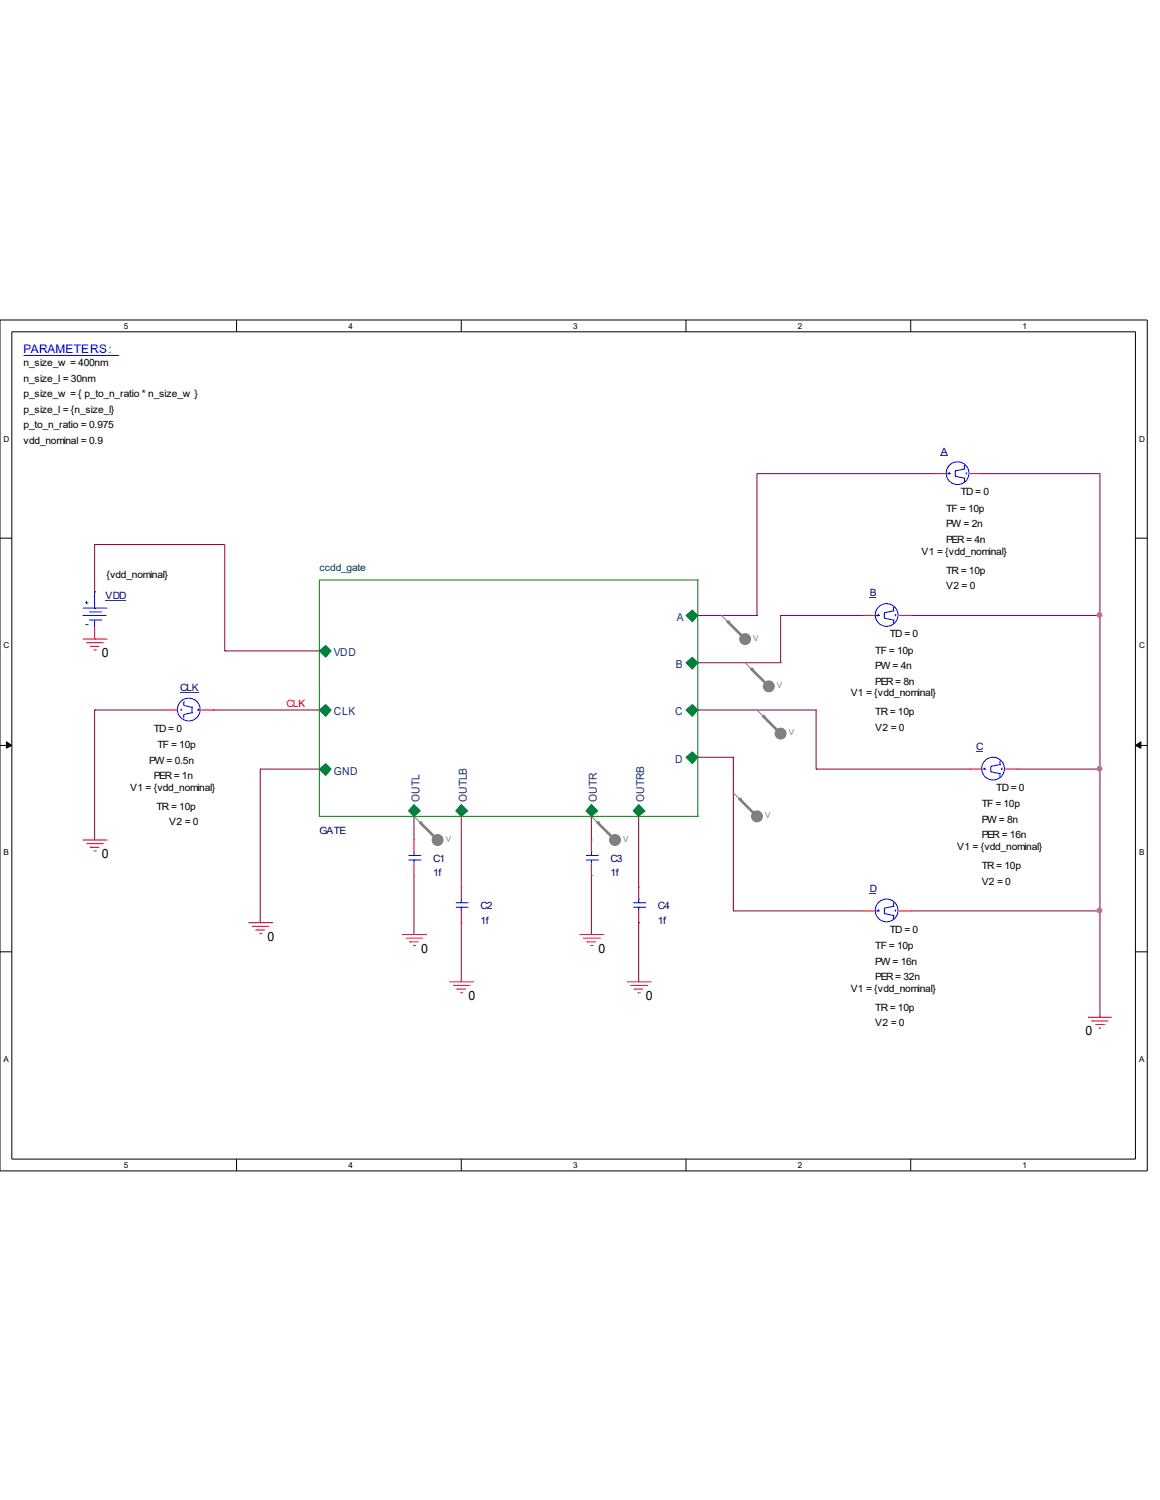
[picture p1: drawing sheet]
<svg xmlns="http://www.w3.org/2000/svg" width="216mm" height="279mm" viewBox="0 0 216 279" stroke-linecap="round" stroke-linejoin="round" font-family="sans-serif">
<path d="M0 59.6h213.5v158.5h-213.5zM2.2 61.8h209.1v154.1h-209.1z" fill="none" stroke="#000" stroke-width=".19"/>
<g fill="#fff">
<path d="M23 59.9h.7v1.7h-.7z" fill-rule="evenodd"/>
<path d="M23 216.2h.7v1.7h-.7z" fill-rule="evenodd"/>
</g>
<path d="M44 59.6v2.2M44 215.9v2.2" fill="none" stroke="#000" stroke-width=".19"/>
<g fill="#fff">
<path d="M64.9 59.9h.6v1.7h-.6z" fill-rule="evenodd"/>
<path d="M64.9 216.2h.6v1.7h-.6z" fill-rule="evenodd"/>
</g>
<path d="M85.9 59.6v2.2M85.9 215.9v2.2" fill="none" stroke="#000" stroke-width=".19"/>
<g fill="#fff">
<path d="M106.7 59.9h.7v1.7h-.7z" fill-rule="evenodd"/>
<path d="M106.7 216.2h.7v1.7h-.7z" fill-rule="evenodd"/>
</g>
<path d="M127.7 59.6v2.2M127.7 215.9v2.2" fill="none" stroke="#000" stroke-width=".19"/>
<g fill="#fff">
<path d="M148.5 59.9h.7v1.7h-.7z" fill-rule="evenodd"/>
<path d="M148.5 216.2h.7v1.7h-.7z" fill-rule="evenodd"/>
</g>
<path d="M169.5 59.6v2.2M169.5 215.9v2.2" fill="none" stroke="#000" stroke-width=".19"/>
<g fill="#fff">
<path d="M190.3 59.9h.7v1.7h-.7z" fill-rule="evenodd"/>
<path d="M190.3 216.2h.7v1.7h-.7z" fill-rule="evenodd"/>
<path d="M.7 80.9h1v1.7h-1z" fill-rule="evenodd"/>
<path d="M212 80.9h1v1.7h-1z" fill-rule="evenodd"/>
<path d="M.7 119.4h1v1.7h-1z" fill-rule="evenodd"/>
<path d="M212 119.4h1v1.7h-1z" fill-rule="evenodd"/>
</g>
<path d="M0 100.2h2.2M211.3 100.2h2.2" fill="none" stroke="#000" stroke-width=".19"/>
<g fill="#fff">
<path d="M.7 158h.8v1.7h-.8z" fill-rule="evenodd"/>
<path d="M212 158h.9v1.7h-.9z" fill-rule="evenodd"/>
</g>
<path d="M0 138.9h2.2M211.3 138.9h2.2" fill="none" stroke="#000" stroke-width=".19"/>
<path d="M1.2 138.2l1 .7-1 .5zM211.3 138.9l1-.7v1.2z" fill="#000" stroke="#000" stroke-width=".19"/>
<g fill="#fff">
<path d="M.7 196.4h.8v1.7h-.8z" fill-rule="evenodd"/>
<path d="M212 196.4h.9v1.7h-.9z" fill-rule="evenodd"/>
</g>
<path d="M0 177.3h2.2M211.3 177.3h2.2" fill="none" stroke="#000" stroke-width=".19"/>
<g fill="none" stroke="#800040" stroke-width=".19">
<path d="M140.9 88.2h.1M140.9 88.2h33M140.9 88.2v26.4M182.7 88.2h.1M182.7 88.2h22v101.3M17.6 101.4h.1M17.6 101.4h24.2v19.8M17.6 101.4v8.8M129.9 114.6h.1M129.9 114.6h11M140.9 114.6h.1M145.3 114.6h.1"/>
<path d="M145.3 114.6h15.4M145.3 114.6v8.8M169.5 114.6h35.2M204.7 114.6h.1M17.6 132.2h.1M17.6 132.2v24.3M17.6 132.2h13.2M39.6 132.2h.1M39.6 132.2h19.8M41.8 121.2h.1M41.8 121.2h17.6M59.4 121.2h.1"/>
<path d="M129.9 123.4h.1M129.9 132.2h.1M129.9 132.2h22M129.9 123.4h15.4M145.3 123.4h.1M151.9 132.2h.1M151.9 132.2v11.1M48.4 143.3h.1M48.4 143.3v28.6M48.4 143.3h11M77 152.1h.1M77 152.1v4.4"/>
<path d="M85.9 152.1h.1M85.9 152.1v13.2M110.1 152.1h.1M110.1 152.1v4.4M118.9 152.1h.1M118.9 152.1v13.2M129.9 141.1h.1M129.9 141.1h6.6M136.5 141.1h.1M136.5 141.1v28.6M151.9 143.3h.1M151.9 143.3h28.6"/>
<path d="M189.3 143.3h15.4M204.7 143.3h.1M48.4 171.9h.1M77 163.1h.1M77 163.1v11M85.9 171.9h.1M85.9 171.9v11M110.1 163.1h.1M110.1 163.1v11M118.9 171.9h.1M118.9 171.9v11M136.5 169.7h.1"/>
<path d="M136.5 169.7h24.2M169.5 169.7h35.2M204.7 169.7h.1M204.7 189.5h.1"/>
</g>
<g fill="#f0f" stroke="#f0f" stroke-width=".19">
<circle cx="204.6" cy="169.6" r=".42"/>
<circle cx="204.6" cy="114.6" r=".42"/>
<circle cx="204.6" cy="143.2" r=".42"/>
</g>
<g fill="none" stroke="#f00" stroke-width=".19">
<path d="M15.4 119h4.4M16.1 119.7h3M19.1 119.7h.1M19.8 119h.1M16.8 120.4h.1M16.8 120.4h1.7M17.4 121.1h.4M17.8 121.1h.1M15.4 156.5h4.4M16.1 157.1h3M16.8 157.8h.1M16.8 157.8h1.7"/>
<path d="M17.4 158.5h.4M17.8 158.5h.1M19.1 157.1h.1M19.8 156.5h.1M46.2 171.9h4.4M46.9 172.6h3.1M47.6 173.2h.1M47.6 173.2h1.7M48.3 173.9h.3M48.6 173.9h.1M50 172.6h.1M50.6 171.9h.1"/>
<path d="M74.8 174.1h4.4M75.5 174.8h3.1M76.2 175.4h.1M76.2 175.4h1.7M76.9 176.1h.3M77.2 176.1h.1M78.6 174.8h.1M79.2 174.1h.1M107.9 174.1h4.4M108.5 174.8h3.1M109.2 175.4h.1M109.2 175.4h1.7"/>
<path d="M109.9 176.1h.3M110.2 176.1h.1M111.6 174.8h.1M112.3 174.1h.1M83.7 182.9h4.4M84.3 183.6h3.1M85 184.2h.1M85 184.2h1.7M85.7 184.9h.3M86 184.9h.1M87.4 183.6h.1M88.1 182.9h.1"/>
<path d="M116.7 182.9h4.4M117.3 183.6h3.1M118 184.2h.1M118 184.2h1.7M118.7 184.9h.3M119 184.9h.1M120.4 183.6h.1M121.1 182.9h.1M202.5 189.5h.1M202.5 189.5h4.4M203.2 190.2h.1M203.2 190.2h3"/>
<path d="M203.9 190.8h1.7M204.6 191.5h.1M204.6 191.5h.3M205.6 190.8h.1"/>
</g>
<circle cx="138.7" cy="119" r="1.02" fill="#808080" stroke="#808080" stroke-width=".19"/>
<path d="M134.3 114.6h.1M134.3 114.6l4.4 4.4" fill="none" stroke="#808080" stroke-width=".19"/>
<path d="M135.5 115.8l3.2 3.2" fill="none" stroke="#808080" stroke-width=".51"/>
<circle cx="135.5" cy="115.8" r=".25" fill="#808080"/>
<circle cx="143.1" cy="127.8" r="1.02" fill="#808080" stroke="#808080" stroke-width=".19"/>
<path d="M138.7 123.4h.1M138.7 123.4l4.4 4.4" fill="none" stroke="#808080" stroke-width=".19"/>
<path d="M139.9 124.6l3.2 3.2" fill="none" stroke="#808080" stroke-width=".51"/>
<circle cx="139.9" cy="124.6" r=".25" fill="#808080"/>
<circle cx="145.3" cy="136.7" r="1.02" fill="#808080" stroke="#808080" stroke-width=".19"/>
<path d="M140.9 132.2h.1M140.9 132.2l4.4 4.5" fill="none" stroke="#808080" stroke-width=".19"/>
<path d="M142.1 133.4l3.2 3.3" fill="none" stroke="#808080" stroke-width=".51"/>
<circle cx="142.1" cy="133.4" r=".25" fill="#808080"/>
<circle cx="140.9" cy="152.1" r="1.02" fill="#808080" stroke="#808080" stroke-width=".19"/>
<path d="M136.5 147.7h.1M136.5 147.7l4.4 4.4" fill="none" stroke="#808080" stroke-width=".19"/>
<path d="M137.7 148.8l3.2 3.3" fill="none" stroke="#808080" stroke-width=".51"/>
<circle cx="137.7" cy="148.8" r=".25" fill="#808080"/>
<circle cx="81.4" cy="156.5" r="1.02" fill="#808080" stroke="#808080" stroke-width=".19"/>
<path d="M77 152.1h.1M77 152.1l4.4 4.4" fill="none" stroke="#808080" stroke-width=".19"/>
<path d="M78.2 153.2l3.2 3.3" fill="none" stroke="#808080" stroke-width=".51"/>
<circle cx="78.2" cy="153.2" r=".25" fill="#808080"/>
<circle cx="114.5" cy="156.5" r="1.02" fill="#808080" stroke="#808080" stroke-width=".19"/>
<path d="M110.1 152.1h.1M110.1 152.1l4.4 4.4" fill="none" stroke="#808080" stroke-width=".19"/>
<path d="M111.3 153.2l3.2 3.3" fill="none" stroke="#808080" stroke-width=".51"/>
<circle cx="111.3" cy="153.2" r=".25" fill="#808080"/>
<g fill="none" stroke="#00f" stroke-width=".19">
<path d="M4.4 66.2h17.6M22 66.2h.1M163.1 114.6h.5M163.4 114.5h.1M163.4 114.5v.3M163.6 114.6h.1M164.6 115.1h.1M164.6 114.1h.1M164.6 115.1l1.7 .4M164.6 114.1v1M166.3 115.5h.1M166.3 113.8h.1"/>
<path d="M166.3 113.1h.1M166.3 113.1v.7M166.3 115.5v.7M166.3 113.8l-1.7 .3M166.6 114.5h.1M166.6 114.5v.3M109.1 159.3h2.2M110.1 158.7h.1M110.1 158.7v.6M111.3 159.3h.1M109.1 160.2h2.2M110.1 160.2h.1"/>
<path d="M110.1 160.2v.7M111.3 160.2h.1M117.9 169h2.2M117.9 168.1h2.2M118.9 167.5h.1M118.9 169h.1M118.9 167.5v.6M118.9 169v.7M120.1 169h.1M120.1 168.1h.1"/>
<circle cx="165" cy="114.6" r="2.12"/>
</g>
<path d="M110.1 156.5h.1M110.1 156.5v2.2M110.1 163.1h.1M110.1 160.9v2.2M118.9 171.9h.1M118.9 165.3h.1M118.9 165.3v2.2M118.9 169.7v2.2" fill="none" stroke="#f00" stroke-width=".19"/>
<path d="M161.9 111.3h1.2v.1h-1.2z" fill-rule="evenodd" fill="#000080"/>
<path d="M160.7 114.6h.1M160.7 114.6h2.2M167.3 114.6h2.2M169.5 114.6h.1" fill="none" stroke="#f00" stroke-width=".19"/>
<g fill="none" stroke="#00f" stroke-width=".19">
<path d="M182.9 143.3h.5M183.2 143.1h.1M183.2 143.1v.3M183.4 143.3h.1M184.4 143.8h.1M184.4 142.7h.1M184.4 143.8l1.7 .3M184.4 142.7v1.1M186.1 144.1h.1M186.1 142.4h.1M186.1 141.7h.1M186.1 141.7v.7"/>
<path d="M186.1 144.1v.7M186.1 142.4l-1.7 .3M186.4 143.1h.1M186.4 143.1v.3"/>
<circle cx="184.8" cy="143.2" r="2.12"/>
</g>
<path d="M181.7 139.9h1.2v.1h-1.2z" fill-rule="evenodd" fill="#000080"/>
<g fill="none" stroke="#f00" stroke-width=".19">
<path d="M30.8 132.2h.1M30.8 132.2h2.2M37.4 132.2h2.2M39.6 132.2h.1M77 156.5h.1M77 156.5v2.2M180.5 143.3h.1M180.5 143.3h2.2M187.1 143.3h2.2M189.3 143.3h.1M77 163.1h.1M77 160.9v2.2"/>
<path d="M85.9 171.9h.1M85.9 165.3h.1M85.9 165.3v2.2M85.9 169.7v2.2"/>
</g>
<g fill="none" stroke="#00f" stroke-width=".19">
<path d="M33.7 132.1h.1M33.7 132.1v.3M34.2 133.1h.1M34.2 131.4h.1M34.2 130.7h.1M34.2 130.7v.7M34.2 133.1v.7M34.2 131.4l1.5 .3M35.7 132.8h.1M35.7 131.7h.1M35.7 132.8l-1.5 .3M35.7 131.7v1.1"/>
<path d="M36.7 132.2h.1M36.7 132.2h.6M36.9 132.1h.1M36.9 132.1v.3M76 159.3h2.2M77 158.7h.1M77 158.7v.6M78.2 159.3h.1M76 160.2h2.2M77 160.2h.1M77 160.2v.7M78.2 160.2h.1"/>
<path d="M84.8 169h2.2M84.8 168.1h2.2M85.9 167.5h.1M85.9 169h.1M85.9 167.5v.6M85.9 169v.7M87 169h.1M87 168.1h.1M163.1 169.7h.5M163.4 169.5h.1M163.4 169.5v.3M163.6 169.7h.1"/>
<path d="M164.6 170.2h.1M164.6 169.2h.1M164.6 170.2l1.7 .3M164.6 169.2v1M166.3 170.5h.1M166.3 168.8h.1M166.3 168.1h.1M166.3 168.1v.7M166.3 170.5v.7M166.3 168.8l-1.7 .4M166.6 169.5h.1M166.6 169.5v.3"/>
<circle cx="35.1" cy="132.2" r="2.12"/>
<circle cx="165" cy="169.6" r="2.12"/>
</g>
<path d="M33.5 128.9h3.4" fill="none" stroke="#000080" stroke-width=".19"/>
<g fill="#008040" stroke="#008040" stroke-width=".19">
<path d="M59.4 121.2l1.2-1 1 1-1 1.2z" fill-rule="evenodd"/>
<path d="M59.4 132.2l1.2-1 1 1-1 1.2z" fill-rule="evenodd"/>
<path d="M77 149.9l1.2 1.1-1.2 1.1-1-1.1z" fill-rule="evenodd"/>
<path d="M110.1 149.9l1.2 1.1-1.2 1.1-1-1.1z" fill-rule="evenodd"/>
<path d="M85.9 149.9l1.1 1.1-1.1 1.1-1.1-1.1z" fill-rule="evenodd"/>
<path d="M118.9 149.9l1.2 1.1-1.2 1.1-1-1.1z" fill-rule="evenodd"/>
<path d="M59.4 143.3l1.2-1.1 1 1.1-1 1.1z" fill-rule="evenodd"/>
<path d="M127.7 132.2l1.2-1 1 1-1 1.2z" fill-rule="evenodd"/>
<path d="M127.7 141.1l1.2-1.1 1 1.1-1 1.1z" fill-rule="evenodd"/>
<path d="M127.7 114.6l1.2-1 1 1-1 1.2z" fill-rule="evenodd"/>
<path d="M127.7 123.4l1.2-1 1 1-1 1.2z" fill-rule="evenodd"/>
</g>
<path d="M59.4 108h.1M59.4 108h70.5M59.4 108v44.1M129.9 108h.1M129.9 108v44.1M59.4 152.1h.1M59.4 152.1h70.5M129.9 152.1h.1" fill="none" stroke="#008000" stroke-width=".19"/>
<path d="M161.9 166.3h1.2v.2h-1.2z" fill-rule="evenodd" fill="#000080"/>
<path d="M17.6 110.2h.1M17.6 119h.1M17.6 116.8v2.2M160.7 169.7h.1M160.7 169.7h2.2M167.3 169.7h2.2M169.5 169.7h.1" fill="none" stroke="#f00" stroke-width=".19"/>
<g fill="none" stroke="#00f" stroke-width=".19">
<path d="M176.3 88.2h.5M176.6 88.1h.1M176.6 88.1v.3M176.8 88.2h.1M177.8 88.7h.1M177.8 87.7h.1M177.8 88.7l1.7 .4M177.8 87.7v1M179.5 89.1h.1M179.5 87.4h.1M179.5 86.7h.1M179.5 86.7v.7"/>
<path d="M179.5 89.1v.6M179.5 87.4l-1.7 .3M179.8 88.1h.1M179.8 88.1v.3M15.4 114.6h.1M15.4 114.6h4.4M15.4 113.3h4.4M15.9 112.3h.4M15.9 116.3h.4M16.1 112.4h.1M16.1 111.9v.5M16.3 112.3h.1"/>
<path d="M16.3 116.3h.1M16.6 114h2.2M16.6 115.5h2.2M17.6 113.3h.1M17.6 115.5h.1M17.6 110.2h.1M17.6 110.2v3.1M17.6 115.5v1.3M18.8 114h.1M18.8 115.5h.1M19.8 113.3h.1"/>
<circle cx="178.2" cy="88.1" r="2.12"/>
</g>
<path d="M19.6 111.8h3.8" fill="none" stroke="#000080" stroke-width=".19"/>
<path d="M175.1 84.8h1.3v.2h-1.3z" fill-rule="evenodd" fill="#000080"/>
<path d="M173.9 88.2h.1M173.9 88.2h2.2M180.5 88.2h2.2M182.7 88.2h.1" fill="none" stroke="#f00" stroke-width=".19"/>
<g fill="#f0f" stroke="#f0f" stroke-width=".19">
<circle cx="204.6" cy="169.6" r=".42"/>
<circle cx="204.6" cy="114.6" r=".42"/>
<circle cx="204.6" cy="143.2" r=".42"/>
</g>
<g font-size="2.4">
<text x="19" y="122.4">0</text>
<text x="19" y="159.9">0</text>
<text x="49.8" y="175.3">0</text>
<text x="78.4" y="177.5">0</text>
<text x="111.4" y="177.5">0</text>
<text x="87.2" y="186.3">0</text>
<text x="120.2" y="186.3">0</text>
<text x="202" y="192.9">0</text>
</g>
<text font-size="2.2" fill="#00f" x="4.4" y="65.7">PARAMETERS:</text>
<g font-size="2" fill="#004080">
<text x="126" y="115.7">A</text>
<text x="62.1" y="122.3">VDD</text>
<text x="125.8" y="124.5">B</text>
<text x="62.1" y="133.3">CLK</text>
<text x="125.6" y="133.3">C</text>
<text x="125.6" y="142.1">D</text>
<text x="62.1" y="144.3">GND</text>
<text x="78.1" y="149.4" transform="rotate(-90 78.1 149.4)">OUTL</text>
<text x="86.9" y="149.4" transform="rotate(-90 86.9 149.4)">OUTLB</text>
<text x="111.1" y="149.4" transform="rotate(-90 111.1 149.4)">OUTR</text>
<text x="119.9" y="149.4" transform="rotate(-90 119.9 149.4)">OUTRB</text>
</g>
<g font-size="1.9">
<text x="4.4" y="68.2">n_size_w = 400nm</text>
<text x="4.4" y="71.1">n_size_l = 30nm</text>
<text x="4.4" y="74">p_size_w = { p_to_n_ratio * n_size_w }</text>
<text x="4.4" y="76.9">p_size_l = {n_size_l}</text>
<text x="4.4" y="79.8">p_to_n_ratio = 0.975</text>
<text x="4.4" y="82.6">vdd_nominal = 0.9</text>
<text x="176.1" y="95.3">TF = 10p</text>
<text x="178.8" y="92.3">TD = 0</text>
<text x="176.1" y="98.2">PW = 2n</text>
<text x="176.1" y="101.1">PER = 4n</text>
<text x="19.8" y="107.7">{vdd_nominal}</text>
<text x="171.5" y="103.3">V1 = {vdd_nominal}</text>
<text x="176.1" y="106.8">TR = 10p</text>
<text x="176.1" y="109.7">V2 = 0</text>
<text x="165.6" y="118.7">TD = 0</text>
<text x="162.9" y="121.8">TF = 10p</text>
<text x="162.9" y="124.6">PW = 4n</text>
<text x="158.3" y="129.7">V1 = {vdd_nominal}</text>
<text x="162.9" y="127.5">PER = 8n</text>
<text x="28.6" y="136.3">TD = 0</text>
<text x="162.9" y="133.3">TR = 10p</text>
<text x="162.9" y="136.1">V2 = 0</text>
<text x="27.8" y="142.2">PW = 0.5n</text>
<text x="29.3" y="139.4">TF = 10p</text>
<text x="24.2" y="147.3">V1 = {vdd_nominal}</text>
<text x="28.6" y="145.1">PER = 1n</text>
<text x="185.4" y="147.3">TD = 0</text>
<text x="29.1" y="150.9">TR = 10p</text>
<text x="31.5" y="153.8">V2 = 0</text>
<text x="182.7" y="150.4">TF = 10p</text>
<text x="182.7" y="153.2">PW = 8n</text>
<text x="178.1" y="158.3">V1 = {vdd_nominal}</text>
<text x="182.7" y="156.1">PER = 16n</text>
<text x="182.7" y="161.9">TR = 10p</text>
<text x="182.7" y="164.8">V2 = 0</text>
<text x="165.6" y="173.7">TD = 0</text>
<text x="162.9" y="176.8">TF = 10p</text>
<text x="162.9" y="179.7">PW = 16n</text>
<text x="158.3" y="184.7">V1 = {vdd_nominal}</text>
<text x="162.9" y="182.5">PER = 32n</text>
<text x="162.9" y="188.3">TR = 10p</text>
<text x="162.9" y="191.2">V2 = 0</text>
</g>
<g font-size="1.9" fill="#000080">
<text x="175.1" y="84.7">A</text>
<text x="19.6" y="111.6">VDD</text>
<text x="161.9" y="111.1">B</text>
<text x="33.5" y="128.7">CLK</text>
<text x="181.7" y="139.7">C</text>
<text x="59.4" y="155.3">GATE</text>
<text x="80.6" y="160.5">C1</text>
<text x="113.6" y="160.5">C3</text>
<text x="80.6" y="163.2">1f</text>
<text x="113.6" y="163.2">1f</text>
<text x="161.9" y="166.1">D</text>
<text x="89.4" y="169.3">C2</text>
<text x="89.4" y="172">1f</text>
<text x="122.4" y="169.3">C4</text>
<text x="122.4" y="172">1f</text>
</g>
<text font-size="1.9" fill="#004040" x="59.4" y="106.3">ccdd_gate</text>
<text font-size="1.9" fill="#f00" x="53.3" y="131.7">CLK</text>
<g font-size="1.5">
<text x="23" y="61.3">5</text>
<text x="64.9" y="61.3">4</text>
<text x="106.7" y="61.3">3</text>
<text x="148.5" y="61.3">2</text>
<text x="190.3" y="61.3">1</text>
<text x=".7" y="82.3">D</text>
<text x="212" y="82.3">D</text>
<text x=".7" y="120.7">C</text>
<text x="212" y="120.7">C</text>
<text x=".7" y="159.3">B</text>
<text x="212" y="159.3">B</text>
<text x=".7" y="197.8">A</text>
<text x="212" y="197.8">A</text>
<text x="23" y="217.6">5</text>
<text x="64.9" y="217.6">4</text>
<text x="106.7" y="217.6">3</text>
<text x="148.5" y="217.6">2</text>
<text x="190.3" y="217.6">1</text>
</g>
<g font-size="1.5" fill="#808080">
<text x="140.2" y="119.4">V</text>
<text x="144.6" y="128.2">V</text>
<text x="146.8" y="137">V</text>
<text x="142.4" y="152.4">V</text>
<text x="83" y="156.8">V</text>
<text x="116" y="156.8">V</text>
</g>
</svg>
